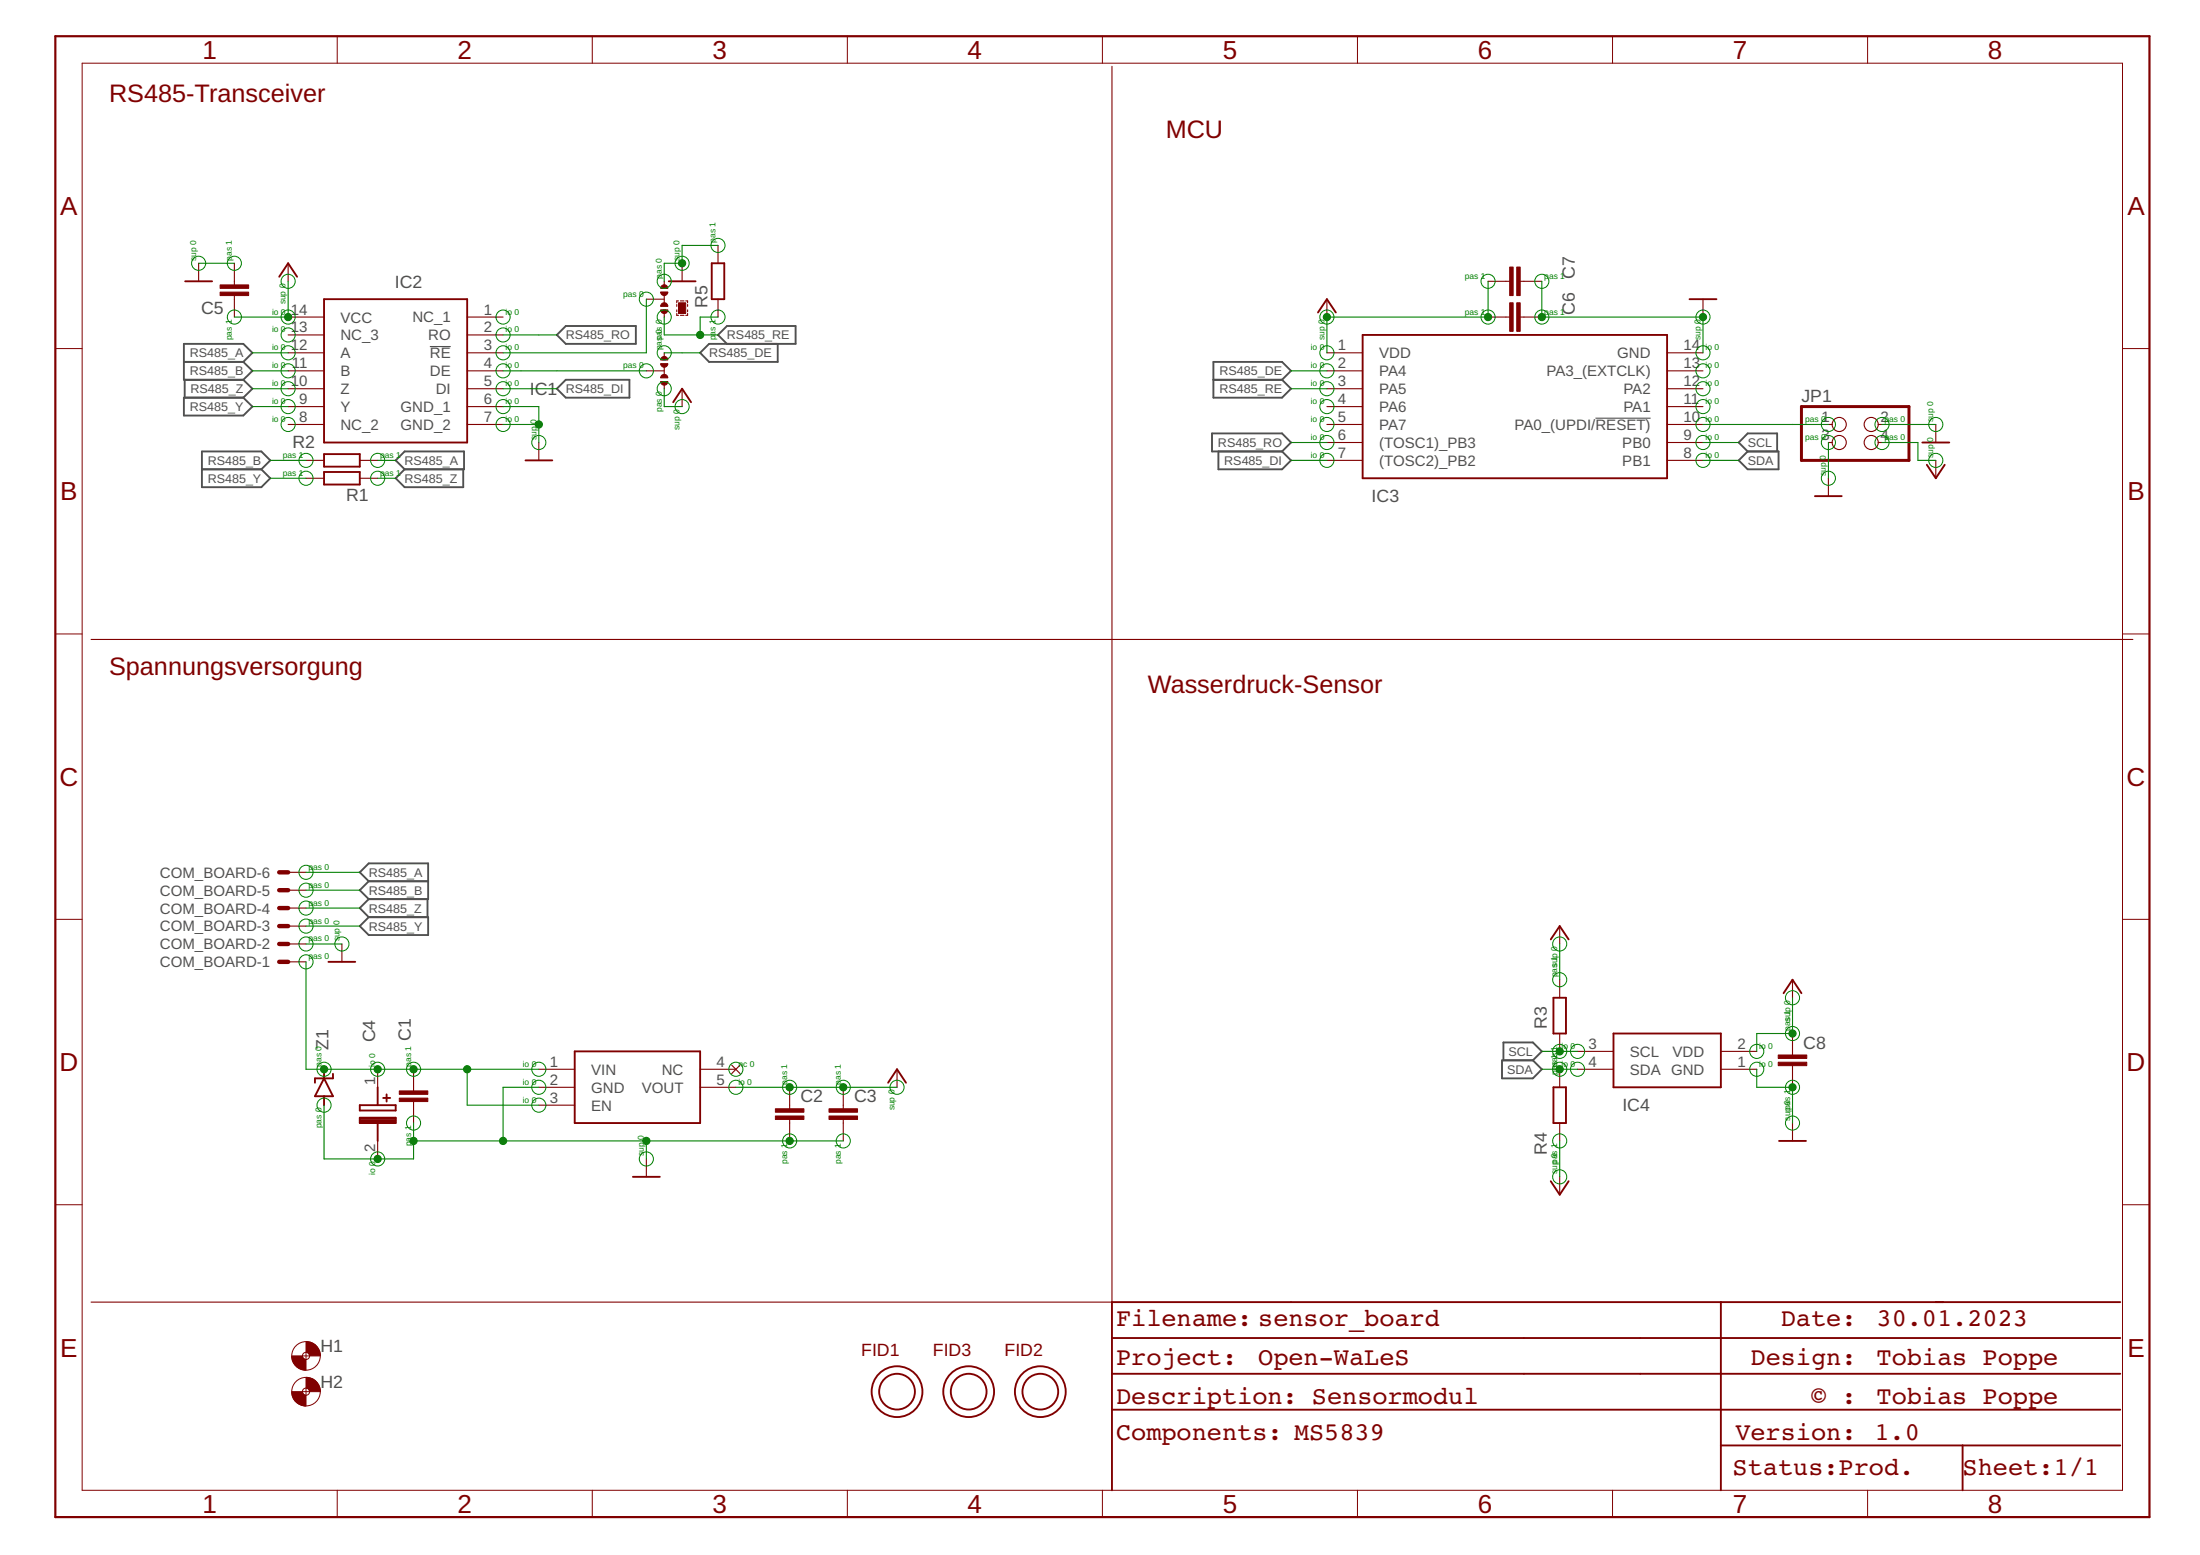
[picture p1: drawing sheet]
<svg xmlns="http://www.w3.org/2000/svg" width="297mm" height="210mm" viewBox="0 0 297 210" stroke-linecap="round" stroke-linejoin="round" font-family="sans-serif">
<path d="M58 46.8h2.9M215.4 56.5h7.5" fill="none" stroke="#505050" stroke-width=".15"/>
<g fill="none" stroke="#505050" stroke-width=".25">
<path d="M24.8 48.9h8.1M24.8 53.7h8.1l1.2 1.2-1.2 1.2h-8.1zM24.9 51.3v2.4M32.9 48.9l1.2-1.3-1.2-1.2h-8.1v4.9h8.1M32.9 48.9l1.2 1.2-1.2 1.2M32.9 51.3l1.2 1.2-1.2 1.2M75.2 45.2l1.2-1.2h9.5v2.4h-9.5zM76.4 51.3h8.6v2.4h-8.6l-1.2-1.2zM98.1 46.4l-1.2-1.2 1.2-1.2h9.3v2.4h-11.7l-1.2 1.2 1.2 1.3h9.3v-2.5M163.6 58.5h9.5l1.2 1.2-1.2 1.2h-9.5zM163.8 48.9h9.3l1.2 1.2-1.2 1.2 1.2 1.2-1.2 1.2h-9.3zM163.8 51.3h9.3"/>
<path d="M27.3 63.4h8M27.3 60.9h8l1.2 1.2-1.2 1.3 1.2 1.2-1.2 1.2h-8zM53.4 62.1l1.2-1.2h8.1v2.5h-8.1zM54.6 63.4l-1.2 1.2 1.2 1.2h7.9v-2.4M164.5 60.9v2.5h8.6l1.2-1.3-1.2-1.2M234.8 62.1l1.2-1.2h4.1v2.5h-4.1zM236 60.9l-1.2-1.2 1.2-1.2h3.9v2.4M49.8 119l-1.2-1.2 1.2-1.3h8v4.9h-8M49.8 119h8M49.8 119l-1.2 1.2 1.2 1.2M49.8 123.8h8v2.4h-8l-1.2-1.2zM49.8 121.4l-1.2 1.2 1.2 1.2"/>
<path d="M57.7 121.4v2.4M202.8 143.1h4.2l1.2 1.2-1.2 1.3h-4.2zM203 143.1v-2.4h4l1.2 1.2-1.2 1.2"/>
</g>
<g fill="none" stroke="#800000" stroke-width=".15">
<path d="M150.1 9v166.8h-137.8M26.8 35.5v2.5M31.6 35.5v2.9M31.6 39.9v2.9M38.9 35.5v2.5M89.7 38v.7M89.7 39.9v1M92.1 35.5v2.5M96.9 33.1v2.4M200.9 38h2.9M205.3 38h2.9M38.9 42.8h4.9"/>
<path d="M38.9 45.2h4.9M38.9 47.6h4.9M38.9 50.1h4.9M38.9 52.5h4.9M38.9 54.9h4.9M38.9 57.3h4.9M63.1 42.8h4.8M63.1 45.2h4.8M63.1 47.6h4.8M63.1 50.1h4.8M63.1 52.5h4.8M63.1 54.9h4.8"/>
<path d="M63.1 57.3h4.8M72.7 59.7v2.4M87.3 50.1h2.4M87.3 40.4h2.4M89.7 42.1v.7M89.7 47.6v.8M89.7 49.6v.9M89.7 51.8v.7M91.4 42.3v.3h.2M91.4 41.1v.3M91.4 41.8v.3M91.6 40.6h-.2v.3"/>
<path d="M91.9 42.6h.5M91.9 40.6h.5M92.1 52.5v2.4M92.6 40.6h.2v.3M92.8 42.3v.3h-.2M92.8 41.1v.3M92.8 41.8v.3M96.9 40.4v2.4M179.2 47.6h4.8M179.2 50.1h4.8M179.2 52.5h4.8M179.2 54.9h4.8"/>
<path d="M179.2 57.3h4.8M179.2 59.7h4.8M179.2 40.4v2.4M200.9 42.8h2.9M205.3 42.8h2.9M225.1 47.6h4.8M225.1 50.1h4.8M225.1 52.5h4.8M225.1 54.9h4.8M225.1 57.3h4.8M225.1 59.7h4.8M229.9 40.4v2.4"/>
<path d="M246.9 57.3h.5M246.9 59.7h.5M253.6 57.3h.5M253.6 59.7h.5M261.4 57.3v2.4M41.3 62.1h2.5M41.3 64.6h2.5M48.6 62.1h2.4M48.6 64.6h2.4M179.2 62.1h4.8M225.1 62.1h4.8M246.9 64.6v2.4"/>
<path d="M261.4 62.1v2.5M12.3 86.3h275.7M38.9 117.8h2.4M38.9 129.8h2.4M38.9 127.4h2.4M38.9 125h2.4M38.9 122.6h2.4M38.9 120.2h2.4M46.2 127.4v2.4M210.6 125v2.4M210.6 132.2v2.5M210.6 139.5v2.4"/>
<path d="M242 132.2v2.5M242 139.5v2.9M51 144.3v2.5M51 154v2.4M55.8 144.3v2.9M55.8 148.7v2.9M72.7 144.3h4.9M72.7 146.8h4.9M72.7 149.2h4.9M87.3 156.4v2.5M94.5 144.3h4.9M94.5 146.8h4.9"/>
<path d="M98.8 143.8l1.1 1.1M99.9 143.8l-1.1 1.1M106.6 146.8v2.9M106.6 151.1v2.9M113.9 146.8v2.9M113.9 151.1v2.9M121.1 144.3v2.5M210.6 144.3v2.5M210.6 151.6v2.4M210.6 158.9v2.4M213 144.3h4.8M213 141.9h4.8"/>
<path d="M232.3 144.3h4.9M232.3 141.9h4.9M242 143.9v2.9M242 151.6v2.4"/>
<circle cx="248.3" cy="57.3" r=".95"/>
<circle cx="248.3" cy="59.7" r=".95"/>
<circle cx="252.6" cy="57.3" r=".95"/>
<circle cx="252.6" cy="59.7" r=".95"/>
</g>
<g fill="none" stroke="#800000" stroke-width=".25">
<path d="M25 38h3.6M37.7 37.4l1.2-1.9 1.2 1.9M90.3 38h3.6M96.1 35.5h1.7v4.9h-1.7zM43.8 40.4h19.3v19.3h-19.3zM90.9 54.3l1.2-1.8 1.2 1.8M177.9 42.2l1.3-1.8 1.2 1.8M184 45.2h41.1v19.4h-41.1zM228.1 40.4h3.7M259.5 59.7h3.7M43.8 61.3h4.8v1.7h-4.8zM43.8 63.7h4.8v1.7h-4.8z"/>
<path d="M71 62.1h3.6M245 67h3.7M260.2 62.7l1.2 1.9 1.2-1.9M44.3 129.8h3.7M209.4 126.8l1.2-1.8 1.2 1.8M209.7 134.7h1.7v4.8h-1.7zM217.8 139.5h14.5v7.3h-14.5zM240.8 134.1l1.2-1.9 1.2 1.9M43.8 145.6l1.2 2.4h-2.5zM43.8 144.3v1.3M43.8 148v1.2M45 144.9v.7h-2.5v.6"/>
<path d="M48.6 150.9h4.8v.7h-4.8zM48.6 149.2h4.8v.7h-4.8zM48.6 151.4h4.8M48.6 151.2h4.8M48.6 151h4.8M51 146.8v2.4M51 151.6v2.4M51.7 148.2h1M52.2 147.7v1M77.6 141.9h16.9v9.7h-16.9zM85.4 158.9h3.7M119.9 146.2l1.2-1.9 1.2 1.9"/>
<path d="M209.4 159.4l1.2 1.9 1.2-1.9M209.7 146.8h1.7v4.8h-1.7zM240.2 154h3.6M232.3 175.8v25.4M286.3 175.8h-136.2v25.4M150.1 180.6h136.2M150.1 185.4h136.2M150.1 190.3h136.2M232.3 195.1h54M265 195.1v6.1"/>
<circle cx="121.1" cy="187.9" r="3.4"/>
<circle cx="121.1" cy="187.9" r="2.41"/>
<circle cx="130.8" cy="187.9" r="3.4"/>
<circle cx="130.8" cy="187.9" r="2.41"/>
<circle cx="140.5" cy="187.9" r="3.4"/>
<circle cx="140.5" cy="187.9" r="2.41"/>
</g>
<g fill="#800000" stroke="#800000" stroke-width=".14">
<path d="M53.9 148.2h3.9v.5h-3.9z"/>
<path d="M53.9 147.3h3.9v.4h-3.9z"/>
<path d="M104.7 150.6h3.8v.5h-3.8z"/>
<path d="M104.7 149.7h3.8v.4h-3.8z"/>
<path d="M111.9 150.6h3.9v.5h-3.9z"/>
<path d="M111.9 149.7h3.9v.4h-3.9z"/>
<path d="M29.7 38.5h3.9v.4h-3.9z"/>
<path d="M29.7 39.4h3.9v.5h-3.9z"/>
<path d="M203.8 40.9h.5v3.8h-.5z"/>
<path d="M204.8 40.9h.5v3.8h-.5z"/>
<path d="M203.8 36h.5v3.9h-.5z"/>
<path d="M204.8 36h.5v3.9h-.5z"/>
<path d="M240.1 143.4h3.8v.4h-3.8z"/>
<path d="M240.1 142.4h3.8v.5h-3.8z"/>
<path d="M91.6 40.9h1v1.4h-1z"/>
</g>
<path d="M37.7 117.8h1.2M37.7 129.8h1.2M37.7 127.4h1.2M37.7 125h1.2M37.7 122.6h1.2M37.7 120.2h1.2" fill="none" stroke="#800000" stroke-width=".59"/>
<g fill="#800000" stroke="#800000" stroke-width=".14">
<path d="M41.3 181.1a1.89 1.89 0 0 1 2 1.9h-1.5a.51 .51 0 0 0-.5-.5z" fill-rule="evenodd"/>
<path d="M39.4 183h1.4a.51 .51 0 0 0 .5 .5v1.5a1.89 1.89 0 0 1-1.9-2z" fill-rule="evenodd"/>
<path d="M41.3 185.9a1.89 1.89 0 0 1 2 2h-1.5a.47 .47 0 0 0-.5-.5z" fill-rule="evenodd"/>
<path d="M39.4 187.9h1.4a.47 .47 0 0 0 .5 .4v1.5a1.93 1.93 0 0 1-1.9-1.9z" fill-rule="evenodd"/>
<path d="M89.2 51.5h1a.49 .49 0 0 1-.5 .5 .49 .49 0 0 1-.5-.5z" fill-rule="evenodd"/>
<path d="M89.2 49.1h1a.49 .49 0 0 1-.5 .5 .49 .49 0 0 1-.5-.5z" fill-rule="evenodd"/>
<path d="M89.3 50.7a.49 .49 0 0 1 .5-.1 .49 .49 0 0 1 .4 .4h-1z" fill-rule="evenodd"/>
<path d="M89.4 48.2a.49 .49 0 0 1 .8 .4h-1z" fill-rule="evenodd"/>
<path d="M89.2 41.8h1a.49 .49 0 0 1-.5 .5 .49 .49 0 0 1-.5-.5z" fill-rule="evenodd"/>
<path d="M89.2 39.4h1a.49 .49 0 0 1-.5 .5 .49 .49 0 0 1-.5-.5z" fill-rule="evenodd"/>
<path d="M89.4 40.9a.49 .49 0 0 1 .5 0 .49 .49 0 0 1 .3 .5h-1z" fill-rule="evenodd"/>
<path d="M89.4 38.5a.49 .49 0 0 1 .8 .4h-1z" fill-rule="evenodd"/>
</g>
<g fill="none" stroke="#800000" stroke-width=".14">
<path d="M11.1 8.5h275.5v192.7h-275.5zM45.5 4.9v3.6M80 4.9v3.6M114.4 4.9v3.6M148.8 4.9v3.6M183.3 4.9v3.6M217.7 4.9v3.6M252.2 4.9v3.6M7.5 47.1h3.6M286.6 47.1h3.6M7.5 85.6h3.6M286.6 85.6h3.6"/>
<path d="M7.5 124.1h3.6M286.6 124.1h3.6M7.5 162.6h3.6M286.6 162.6h3.6M40.8 183h1M40.8 187.9h1M41.3 182.5v1M41.3 187.4v.9M45.5 201.2v3.6M80 201.2v3.6M114.4 201.2v3.6M148.8 201.2v3.6"/>
<path d="M183.3 201.2v3.6M217.7 201.2v3.6M252.2 201.2v3.6"/>
<circle cx="41.3" cy="187.9" r="1.93"/>
<circle cx="41.3" cy="183" r="1.93"/>
<circle cx="41.3" cy="183" r=".49"/>
<circle cx="41.3" cy="187.9" r=".49"/>
</g>
<path d="M243.2 54.9h14.5v7.2h-14.5z" fill="none" stroke="#800000" stroke-width=".4"/>
<path d="M7.5 4.9h282.7v199.9h-282.7z" fill="none" stroke="#800000" stroke-width=".3"/>
<g fill="none" stroke="#008000" stroke-width=".14">
<circle cx="26.8" cy="35.5" r=".95"/>
<circle cx="31.6" cy="35.5" r=".95"/>
<circle cx="38.9" cy="38" r=".95"/>
<circle cx="89.7" cy="38" r=".95"/>
<circle cx="92.1" cy="35.5" r=".95"/>
<circle cx="96.9" cy="33.1" r=".95"/>
<circle cx="200.9" cy="38" r=".95"/>
<circle cx="208.2" cy="38" r=".95"/>
<circle cx="31.6" cy="42.8" r=".95"/>
<circle cx="38.9" cy="45.2" r=".95"/>
<circle cx="38.9" cy="50.1" r=".95"/>
<circle cx="38.9" cy="54.9" r=".95"/>
<circle cx="38.9" cy="47.6" r=".95"/>
<circle cx="38.9" cy="42.8" r=".95"/>
<circle cx="38.9" cy="52.5" r=".95"/>
<circle cx="38.9" cy="57.3" r=".95"/>
<circle cx="67.9" cy="54.9" r=".95"/>
<circle cx="67.9" cy="45.2" r=".95"/>
<circle cx="67.9" cy="52.5" r=".95"/>
<circle cx="67.9" cy="42.8" r=".95"/>
<circle cx="67.9" cy="50.1" r=".95"/>
<circle cx="67.9" cy="47.6" r=".95"/>
<circle cx="67.9" cy="57.3" r=".95"/>
<circle cx="72.7" cy="59.7" r=".95"/>
<circle cx="87.3" cy="50.1" r=".95"/>
<circle cx="87.3" cy="40.4" r=".95"/>
<circle cx="89.7" cy="47.6" r=".95"/>
<circle cx="89.7" cy="42.8" r=".95"/>
<circle cx="89.7" cy="52.5" r=".95"/>
<circle cx="92.1" cy="54.9" r=".95"/>
<circle cx="96.9" cy="42.8" r=".95"/>
<circle cx="179.2" cy="47.6" r=".95"/>
<circle cx="179.2" cy="54.9" r=".95"/>
<circle cx="179.2" cy="52.5" r=".95"/>
<circle cx="179.2" cy="50.1" r=".95"/>
<circle cx="179.2" cy="57.3" r=".95"/>
<circle cx="179.2" cy="59.7" r=".95"/>
<circle cx="179.2" cy="42.8" r=".95"/>
<circle cx="200.9" cy="42.8" r=".95"/>
<circle cx="208.2" cy="42.8" r=".95"/>
<circle cx="229.9" cy="59.7" r=".95"/>
<circle cx="229.9" cy="47.6" r=".95"/>
<circle cx="229.9" cy="42.8" r=".95"/>
<circle cx="229.9" cy="52.5" r=".95"/>
<circle cx="229.9" cy="54.9" r=".95"/>
<circle cx="229.9" cy="50.1" r=".95"/>
<circle cx="229.9" cy="57.3" r=".95"/>
<circle cx="246.9" cy="59.7" r=".95"/>
<circle cx="246.9" cy="57.3" r=".95"/>
<circle cx="254.1" cy="57.3" r=".95"/>
<circle cx="254.1" cy="59.7" r=".95"/>
<circle cx="261.4" cy="57.3" r=".95"/>
<circle cx="41.3" cy="64.6" r=".95"/>
<circle cx="41.3" cy="62.1" r=".95"/>
<circle cx="51" cy="62.1" r=".95"/>
<circle cx="51" cy="64.6" r=".95"/>
<circle cx="179.2" cy="62.1" r=".95"/>
<circle cx="229.9" cy="62.1" r=".95"/>
<circle cx="246.9" cy="64.6" r=".95"/>
<circle cx="261.4" cy="62.1" r=".95"/>
<circle cx="41.3" cy="117.8" r=".95"/>
<circle cx="41.3" cy="127.4" r=".95"/>
<circle cx="41.3" cy="120.2" r=".95"/>
<circle cx="41.3" cy="125" r=".95"/>
<circle cx="41.3" cy="129.8" r=".95"/>
<circle cx="41.3" cy="122.6" r=".95"/>
<circle cx="46.2" cy="127.4" r=".95"/>
<circle cx="210.6" cy="127.4" r=".95"/>
<circle cx="210.6" cy="132.2" r=".95"/>
<circle cx="242" cy="134.7" r=".95"/>
<circle cx="242" cy="139.5" r=".95"/>
<circle cx="43.8" cy="149.2" r=".95"/>
<circle cx="43.8" cy="144.3" r=".95"/>
<circle cx="51" cy="156.4" r=".95"/>
<circle cx="51" cy="144.3" r=".95"/>
<circle cx="55.8" cy="151.6" r=".95"/>
<circle cx="55.8" cy="144.3" r=".95"/>
<circle cx="72.7" cy="146.8" r=".95"/>
<circle cx="72.7" cy="149.2" r=".95"/>
<circle cx="72.7" cy="144.3" r=".95"/>
<circle cx="87.3" cy="156.4" r=".95"/>
<circle cx="99.4" cy="144.3" r=".95"/>
<circle cx="99.4" cy="146.8" r=".95"/>
<circle cx="106.6" cy="154" r=".95"/>
<circle cx="106.6" cy="146.8" r=".95"/>
<circle cx="113.9" cy="146.8" r=".95"/>
<circle cx="113.9" cy="154" r=".95"/>
<circle cx="121.1" cy="146.8" r=".95"/>
<circle cx="210.6" cy="141.9" r=".95"/>
<circle cx="210.6" cy="154" r=".95"/>
<circle cx="210.6" cy="144.3" r=".95"/>
<circle cx="210.6" cy="158.9" r=".95"/>
<circle cx="213" cy="144.3" r=".95"/>
<circle cx="213" cy="141.9" r=".95"/>
<circle cx="237.2" cy="141.9" r=".95"/>
<circle cx="237.2" cy="144.3" r=".95"/>
<circle cx="242" cy="146.8" r=".95"/>
<circle cx="242" cy="151.6" r=".95"/>
</g>
<g fill="none" stroke="#008000" stroke-width=".15">
<path d="M26.8 35.5h4.8M38.9 38v4.8h-7.3M96.9 33.1h-4.8v2.4h-2.4v2.5M200.9 38v4.8h-21.7v4.8M208.2 38v4.8h21.7v4.8M34.1 54.9h4.8M34.1 50.1h4.8M34.1 47.6h4.8M34.1 52.5h4.8M67.9 54.9h4.8v4.8M67.9 57.3h4.8M67.9 50.1h19.4"/>
<path d="M67.9 52.5h7.3M67.9 45.2h7.3M87.3 40.4v7.2h-19.4M89.7 52.5v2.4h2.4M89.7 42.8v2.4h7.2M89.7 47.6h4.8M96.9 42.8h-2.4v2.4M174.3 59.7h4.9M174.3 50.1h4.9M174.3 52.5h4.9M229.9 57.3h17M229.9 59.7h4.9"/>
<path d="M246.9 59.7v4.9M254.1 57.3h7.3M254.1 59.7h4.9v2.4h2.4M36.5 62.1h4.8M36.5 64.6h4.8M51 62.1h2.4M51 64.6h2.4M174.3 62.1h4.9M229.9 62.1h4.9M41.3 117.8h7.3M41.3 127.4h4.9M41.3 129.8v14.5h31.4"/>
<path d="M41.3 120.2h7.3M41.3 122.6h7.3M41.3 125h7.3M210.6 127.4v4.8M242 134.7v4.8h-4.8v2.4M43.8 149.2v7.2h12v-4.8M55.8 154h58.1M63.1 144.3v4.9h9.6M72.7 146.8h-4.8v7.2M87.3 154v2.4M99.4 146.8h21.7M208.2 144.3h4.8"/>
<path d="M208.2 141.9h4.8M210.6 154v4.9M237.2 144.3v2.5h4.8v4.8"/>
</g>
<g fill="#008000" stroke="#008000" stroke-width=".14">
<circle cx="106.6" cy="154" r=".49"/>
<circle cx="55.8" cy="154" r=".49"/>
<circle cx="87.3" cy="154" r=".49"/>
<circle cx="67.9" cy="154" r=".49"/>
<circle cx="51" cy="156.4" r=".49"/>
<circle cx="72.7" cy="57.3" r=".49"/>
<circle cx="229.9" cy="42.8" r=".49"/>
<circle cx="208.2" cy="42.8" r=".49"/>
<circle cx="242" cy="146.8" r=".49"/>
<circle cx="92.1" cy="35.5" r=".49"/>
<circle cx="106.6" cy="146.8" r=".49"/>
<circle cx="113.9" cy="146.8" r=".49"/>
<circle cx="38.9" cy="42.8" r=".49"/>
<circle cx="179.2" cy="42.8" r=".49"/>
<circle cx="200.9" cy="42.8" r=".49"/>
<circle cx="242" cy="139.5" r=".49"/>
<circle cx="63.1" cy="144.3" r=".49"/>
<circle cx="55.8" cy="144.3" r=".49"/>
<circle cx="51" cy="144.3" r=".49"/>
<circle cx="43.8" cy="144.3" r=".49"/>
<circle cx="210.6" cy="144.3" r=".49"/>
<circle cx="210.6" cy="141.9" r=".49"/>
<circle cx="94.5" cy="45.2" r=".49"/>
</g>
<g font-size="3.5" fill="#800000">
<text x="27.3" y="7.9">1</text>
<text x="61.8" y="7.9">2</text>
<text x="96.2" y="7.9">3</text>
<text x="130.6" y="7.9">4</text>
<text x="165.1" y="7.9">5</text>
<text x="199.5" y="7.9">6</text>
<text x="234" y="7.9">7</text>
<text x="268.4" y="7.9">8</text>
<text x="8.1" y="29">A</text>
<text x="287.2" y="29">A</text>
<text x="8.1" y="67.5">B</text>
<text x="287.2" y="67.5">B</text>
<text x="8" y="106.1">C</text>
<text x="287.1" y="106.1">C</text>
<text x="8" y="144.6">D</text>
<text x="287.1" y="144.6">D</text>
<text x="8.1" y="183.1">E</text>
<text x="287.2" y="183.1">E</text>
<text x="27.3" y="204.2">1</text>
<text x="61.8" y="204.2">2</text>
<text x="96.2" y="204.2">3</text>
<text x="130.6" y="204.2">4</text>
<text x="165.1" y="204.2">5</text>
<text x="199.5" y="204.2">6</text>
<text x="234" y="204.2">7</text>
<text x="268.4" y="204.2">8</text>
</g>
<g font-size="3.4" fill="#800000">
<text x="14.7" y="13.8">RS485-Transceiver</text>
<text x="157.4" y="18.6">MCU</text>
<text x="14.7" y="91.2">Spannungsversorgung</text>
<text x="155" y="93.6">Wasserdruck-Sensor</text>
<text x="150.7" y="178.9">Filename: sensor_board</text>
<text x="240.4" y="178.9">Date:</text>
<text x="253.4" y="178.9">30.01.2023</text>
<text x="150.7" y="184.2">Project:</text>
<text x="169.9" y="184.2">Open-WaLeS</text>
<text x="236.4" y="184.2">Design:</text>
<text x="253.4" y="184.2">Tobias Poppe</text>
<text x="150.7" y="189.5">Description: Sensormodul</text>
<text x="244.5" y="189.5">© :</text>
<text x="253.4" y="189.5">Tobias Poppe</text>
<text x="150.7" y="194.3">Components: MS5839</text>
<text x="234.3" y="194.3">Version:</text>
<text x="253.1" y="194.3">1.0</text>
<text x="233.9" y="199.2">Status:Prod.</text>
<text x="265" y="199.2">Sheet:1/1</text>
</g>
<g font-size="2.4" fill="#505050">
<text x="53.3" y="38.8">IC2</text>
<text x="95.5" y="41.6" transform="rotate(-90 95.5 41.6)">R5</text>
<text x="212.6" y="37.6" transform="rotate(-90 212.6 37.6)">C7</text>
<text x="27.2" y="42.4">C5</text>
<text x="212.6" y="42.5" transform="rotate(-90 212.6 42.5)">C6</text>
<text x="71.5" y="53.3">IC1</text>
<text x="243.2" y="54.3">JP1</text>
<text x="39.5" y="60.4">R2</text>
<text x="46.7" y="67.7">R1</text>
<text x="185.2" y="67.8">IC3</text>
<text x="44.3" y="141.7" transform="rotate(-90 44.3 141.7)">Z1</text>
<text x="50.6" y="140.7" transform="rotate(-90 50.6 140.7)">C4</text>
<text x="55.5" y="140.5" transform="rotate(-90 55.5 140.5)">C1</text>
<text x="208.9" y="138.9" transform="rotate(-90 208.9 138.9)">R3</text>
<text x="243.5" y="141.6">C8</text>
<text x="108.1" y="148.8">C2</text>
<text x="115.3" y="148.8">C3</text>
<text x="208.9" y="155.9" transform="rotate(-90 208.9 155.9)">R4</text>
<text x="219.1" y="150">IC4</text>
<text x="43.3" y="182.5">H1</text>
<text x="43.3" y="187.3">H2</text>
</g>
<g font-size="2.4" fill="#800000">
<text x="116.3" y="183">FID1</text>
<text x="126" y="183">FID3</text>
<text x="135.6" y="183">FID2</text>
</g>
<g font-size="2" fill="#505050">
<text x="39.3" y="42.5">14</text>
<text x="39.3" y="44.9">13</text>
<text x="39.3" y="47.3">12</text>
<text x="46" y="43.5">VCC</text>
<text x="46" y="46">NC_3</text>
<text x="55.7" y="43.5">NC_1</text>
<text x="57.8" y="45.9">RO</text>
<text x="65.3" y="42.5">1</text>
<text x="65.3" y="44.9">2</text>
<text x="65.3" y="47.3">3</text>
<text x="180.6" y="47.3">1</text>
<text x="227.3" y="47.3">14</text>
<text x="39.3" y="52.1">10</text>
<text x="39.4" y="49.7">11</text>
<text x="46" y="48.4">A</text>
<text x="46" y="50.8">B</text>
<text x="46" y="53.2">Z</text>
<text x="58" y="48.4">RE</text>
<text x="58" y="50.8">DE</text>
<text x="58.8" y="53.2">DI</text>
<text x="65.3" y="49.7">4</text>
<text x="65.3" y="52.1">5</text>
<text x="180.6" y="49.7">2</text>
<text x="180.6" y="52.1">3</text>
<text x="186.2" y="48.4">VDD</text>
<text x="186.2" y="50.8">PA4</text>
<text x="186.2" y="53.2">PA5</text>
<text x="208.8" y="50.8">PA3_(EXTCLK)</text>
<text x="218.4" y="48.4">GND</text>
<text x="219.2" y="53.2">PA2</text>
<text x="227.3" y="49.7">13</text>
<text x="227.3" y="52.1">12</text>
<text x="40.4" y="54.5">9</text>
<text x="40.4" y="57">8</text>
<text x="46" y="55.6">Y</text>
<text x="46" y="58">NC_2</text>
<text x="54.1" y="55.6">GND_1</text>
<text x="54.1" y="58">GND_2</text>
<text x="65.3" y="54.5">6</text>
<text x="65.3" y="57">7</text>
<text x="180.6" y="54.5">4</text>
<text x="180.6" y="57">5</text>
<text x="180.6" y="59.4">6</text>
<text x="186.2" y="55.6">PA6</text>
<text x="186.2" y="58">PA7</text>
<text x="204.5" y="58">PA0_(UPDI/RESET)</text>
<text x="219.2" y="55.6">PA1</text>
<text x="227.3" y="54.5">11</text>
<text x="227.3" y="57">10</text>
<text x="227.3" y="59.4">9</text>
<text x="245.9" y="57">1</text>
<text x="245.9" y="59.4">3</text>
<text x="253.9" y="57">2</text>
<text x="253.9" y="59.4">4</text>
<text x="180.6" y="61.8">7</text>
<text x="186.2" y="60.4">(TOSC1)_PB3</text>
<text x="186.2" y="62.9">(TOSC2)_PB2</text>
<text x="219" y="60.5">PB0</text>
<text x="219" y="62.9">PB1</text>
<text x="227.3" y="61.8">8</text>
<text x="21.6" y="118.5">COM_BOARD-6</text>
<text x="21.6" y="125.7">COM_BOARD-3</text>
<text x="21.6" y="123.3">COM_BOARD-4</text>
<text x="21.6" y="120.9">COM_BOARD-5</text>
<text x="21.6" y="130.6">COM_BOARD-1</text>
<text x="21.6" y="128.2">COM_BOARD-2</text>
<text x="214.5" y="141.6">3</text>
<text x="220.1" y="142.7">SCL</text>
<text x="225.8" y="142.7">VDD</text>
<text x="234.6" y="141.6">2</text>
<text x="50.7" y="146.4" transform="rotate(-90 50.7 146.4)">1</text>
<text x="74.2" y="144">1</text>
<text x="74.2" y="146.4">2</text>
<text x="74.2" y="148.8">3</text>
<text x="79.8" y="145.1">VIN</text>
<text x="79.8" y="147.5">GND</text>
<text x="79.8" y="149.9">EN</text>
<text x="86.6" y="147.5">VOUT</text>
<text x="89.4" y="145.1">NC</text>
<text x="96.7" y="144">4</text>
<text x="96.7" y="146.4">5</text>
<text x="214.5" y="144">4</text>
<text x="220.1" y="145.1">SDA GND</text>
<text x="234.6" y="144">1</text>
<text x="50.7" y="155.5" transform="rotate(-90 50.7 155.5)">2</text>
</g>
<g font-size="1.7" fill="#505050">
<text x="76.4" y="45.8">RS485_RO</text>
<text x="98.1" y="45.8">RS485_RE</text>
<text x="25.6" y="48.2">RS485_A</text>
<text x="25.6" y="50.7">RS485_B</text>
<text x="25.7" y="53.1">RS485_Z</text>
<text x="76.4" y="53.1">RS485_DI</text>
<text x="95.7" y="48.2">RS485_DE</text>
<text x="164.6" y="50.7">RS485_DE</text>
<text x="164.6" y="53.1">RS485_RE</text>
<text x="25.6" y="55.5">RS485_Y</text>
<text x="28" y="62.7">RS485_B</text>
<text x="28" y="65.2">RS485_Y</text>
<text x="54.6" y="62.7">RS485_A</text>
<text x="54.6" y="65.2">RS485_Z</text>
<text x="164.5" y="60.3">RS485_RO</text>
<text x="165.3" y="62.7">RS485_DI</text>
<text x="236" y="62.7">SDA</text>
<text x="236" y="60.3">SCL</text>
<text x="49.8" y="118.4">RS485_A</text>
<text x="49.8" y="120.8">RS485_B</text>
<text x="49.8" y="123.2">RS485_Z</text>
<text x="49.8" y="125.6">RS485_Y</text>
<text x="203.7" y="142.5">SCL</text>
<text x="203.5" y="144.9">SDA</text>
</g>
<g font-size="1.1" fill="#008000">
<text x="26.5" y="35.2" transform="rotate(-90 26.5 35.2)">sup 0</text>
<text x="31.3" y="35.2" transform="rotate(-90 31.3 35.2)">pas 1</text>
<text x="91.8" y="35.2" transform="rotate(-90 91.8 35.2)">sup 0</text>
<text x="96.6" y="32.8" transform="rotate(-90 96.6 32.8)">pas 1</text>
<text x="38.6" y="41.1" transform="rotate(-90 38.6 41.1)">sup 0</text>
<text x="84.1" y="40">pas 0</text>
<text x="89.3" y="37.6" transform="rotate(-90 89.3 37.6)">pas 0</text>
<text x="197.8" y="37.6">pas 1</text>
<text x="208.5" y="37.6">pas 1</text>
<text x="31.3" y="45.9" transform="rotate(-90 31.3 45.9)">pas 1</text>
<text x="36.7" y="42.5">io 0</text>
<text x="36.7" y="44.9">io 0</text>
<text x="36.7" y="47.3">io 0</text>
<text x="68.3" y="42.5">io 0</text>
<text x="68.3" y="44.9">io 0</text>
<text x="68.3" y="47.3">io 0</text>
<text x="89.3" y="47.3" transform="rotate(-90 89.3 47.3)">paspa0s 0</text>
<text x="96.6" y="45.9" transform="rotate(-90 96.6 45.9)">pas 1</text>
<text x="177" y="47.3">io 0</text>
<text x="178.8" y="45.9" transform="rotate(-90 178.8 45.9)">sup 0</text>
<text x="197.8" y="42.5">pas 1</text>
<text x="208.5" y="42.5">pas 1</text>
<text x="229.6" y="45.9" transform="rotate(-90 229.6 45.9)">sup 0</text>
<text x="230.3" y="47.3">io 0</text>
<text x="36.7" y="49.7">io 0</text>
<text x="36.7" y="52.1">io 0</text>
<text x="68.3" y="49.7">io 0</text>
<text x="68.3" y="52.1">io 0</text>
<text x="84.1" y="49.7">pas 0</text>
<text x="177" y="49.7">io 0</text>
<text x="177" y="52.1">io 0</text>
<text x="230.3" y="49.7">io 0</text>
<text x="230.3" y="52.1">io 0</text>
<text x="36.7" y="54.5">io 0</text>
<text x="36.7" y="57">io 0</text>
<text x="68.3" y="54.5">io 0</text>
<text x="68.3" y="57">io 0</text>
<text x="72.4" y="59.4" transform="rotate(-90 72.4 59.4)">sup</text>
<text x="72.4" y="57.2" transform="rotate(-90 72.4 57.2)">0</text>
<text x="89.3" y="55.6" transform="rotate(-90 89.3 55.6)">pas 0</text>
<text x="91.8" y="58" transform="rotate(-90 91.8 58)">sup 0</text>
<text x="177" y="54.5">io 0</text>
<text x="177" y="57">io 0</text>
<text x="177" y="59.4">io 0</text>
<text x="230.3" y="54.5">io 0</text>
<text x="230.3" y="57">io 0</text>
<text x="230.3" y="59.4">io 0</text>
<text x="243.7" y="57">pas 0</text>
<text x="243.7" y="59.4">pas 0</text>
<text x="254.5" y="57">pas 0</text>
<text x="254.5" y="59.4">pas 0</text>
<text x="261" y="59.6" transform="rotate(-90 261 59.6)">0</text>
<text x="261" y="57" transform="rotate(-90 261 57)">sup 0</text>
<text x="38.2" y="64.2">pas 1</text>
<text x="38.2" y="61.8">pas 1</text>
<text x="51.3" y="64.2">pas 1</text>
<text x="51.3" y="61.8">pas 1</text>
<text x="177" y="61.8">io 0</text>
<text x="230.3" y="61.8">io 0</text>
<text x="246.5" y="64.2" transform="rotate(-90 246.5 64.2)">sup</text>
<text x="246.5" y="62.1" transform="rotate(-90 246.5 62.1)">0</text>
<text x="261" y="61.8" transform="rotate(-90 261 61.8)">sup</text>
<text x="41.7" y="119.8">pas 0</text>
<text x="41.7" y="117.4">pas 0</text>
<text x="41.7" y="124.7">pas 0</text>
<text x="41.7" y="122.2">pas 0</text>
<text x="45.8" y="124.9" transform="rotate(-90 45.8 124.9)">0</text>
<text x="41.7" y="129.5">pas 0</text>
<text x="41.7" y="127.1">pas 0</text>
<text x="45.8" y="127.1" transform="rotate(-90 45.8 127.1)">sup</text>
<text x="210.2" y="131.9" transform="rotate(-90 210.2 131.9)">passu1p 0</text>
<text x="210.2" y="141.8" transform="rotate(-90 210.2 141.8)">1</text>
<text x="210.8" y="141.6">io 0</text>
<text x="237.5" y="141.6">io 0</text>
<text x="241.7" y="139.2" transform="rotate(-90 241.7 139.2)">passu1p 0</text>
<text x="43.4" y="144" transform="rotate(-90 43.4 144)">pas 0</text>
<text x="50.7" y="144" transform="rotate(-90 50.7 144)">io 0</text>
<text x="55.5" y="144" transform="rotate(-90 55.5 144)">pas 1</text>
<text x="70.6" y="144">io 0</text>
<text x="70.6" y="146.4">io 0</text>
<text x="70.6" y="148.8">io 0</text>
<text x="99.7" y="144">nc 0</text>
<text x="99.7" y="146.4">io 0</text>
<text x="106.3" y="146.4" transform="rotate(-90 106.3 146.4)">pas 1</text>
<text x="113.5" y="146.4" transform="rotate(-90 113.5 146.4)">pas 1</text>
<text x="120.8" y="149.9" transform="rotate(-90 120.8 149.9)">sup 0</text>
<text x="210.2" y="145.1" transform="rotate(-90 210.2 145.1)">papsa1s</text>
<text x="210.8" y="144">io 0</text>
<text x="237.5" y="144">io 0</text>
<text x="43.4" y="152.3" transform="rotate(-90 43.4 152.3)">pas 0</text>
<text x="55.5" y="154.7" transform="rotate(-90 55.5 154.7)">pas 1</text>
<text x="86.9" y="153.9" transform="rotate(-90 86.9 153.9)">0</text>
<text x="241.7" y="151.3" transform="rotate(-90 241.7 151.3)">suppa0s 1</text>
<text x="50.7" y="158.6" transform="rotate(-90 50.7 158.6)">io 0</text>
<text x="86.9" y="156.1" transform="rotate(-90 86.9 156.1)">sup</text>
<text x="106.3" y="157.1" transform="rotate(-90 106.3 157.1)">pas 1</text>
<text x="113.5" y="157.1" transform="rotate(-90 113.5 157.1)">pas 1</text>
<text x="210.2" y="158.5" transform="rotate(-90 210.2 158.5)">suppa0s 1</text>
</g>
</svg>
